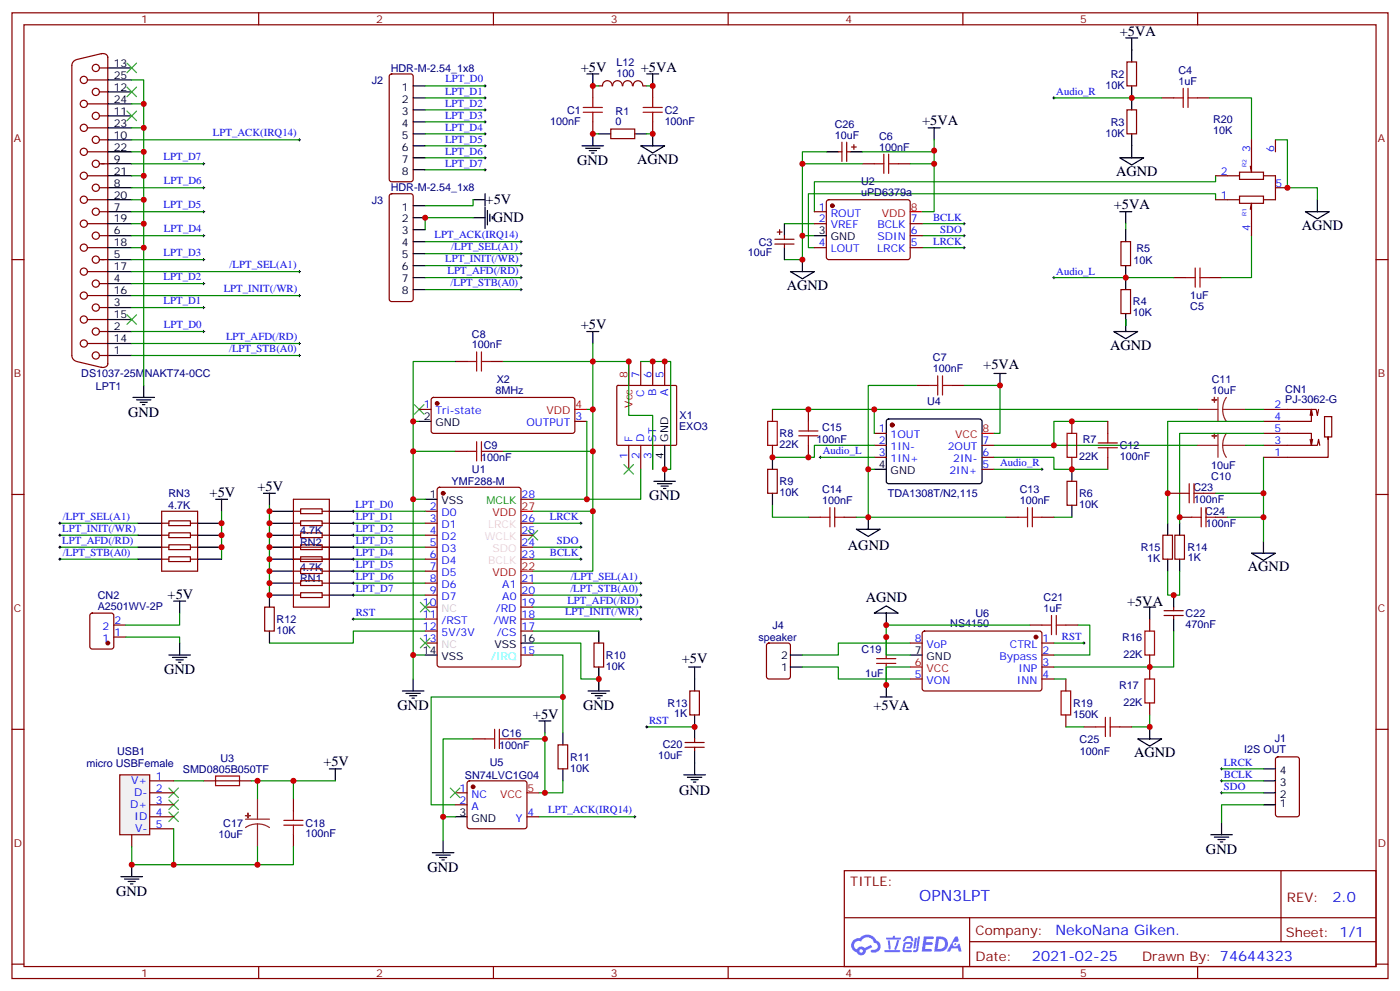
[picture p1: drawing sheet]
<svg xmlns="http://www.w3.org/2000/svg" width="412mm" height="292mm" viewBox="0 0 412 292" stroke-linecap="round" stroke-linejoin="round" font-family="sans-serif">
<g fill="none" stroke="#870000" stroke-width=".35">
<path d="M3.5 3.8h405.4v284.3h-405.4zM7.1 7.3h398.2v277.3h-398.2zM76.2 3.8v3.5M145.3 3.8v3.5M214.5 3.8v3.5M283.6 3.8v3.5M352.8 3.8v3.5M3.5 76.4h3.6M405.3 76.4h3.6M3.5 145.6h3.6M405.3 145.6h3.6M3.5 214.7h3.6"/>
<path d="M405.3 214.7h3.6M248.7 256.4h156.6v28.2h-156.6zM377.3 256.4v20.9M248.7 270.2h156.5M285.6 277.3h119.6M285.6 270.2v14.1M3.5 283.9h3.6M76.2 284.6v3.5M145.3 284.6v3.5M214.5 284.6v3.5M283.6 284.6v3.5M352.8 284.6v3.5"/>
<path d="M405.3 283.9h3.6"/>
</g>
<g fill="#5487ff">
<path d="M272.1 275.7h2.6l.3 .2-.1 .5-2 .1-.1 .9h1.6l.4 .4-.4 .4h-1.7l-.2 1.2 1.8 .1 .3 .3-.2 .3-2.9 .1z"/>
<path d="M281.4 275.8h.7l.4 1.3-.7 .3a.74 .74 0 0 0-1.1 .3 .74 .74 0 0 0 .5 1 .74 .74 0 0 0 .9-.6l.5-.3 .7 2.3h-.9l-.2-.9h-1.9l-.5 .9h-.9z"/>
<path d="M269.5 276.1h.6l-.4 3a.31 .31 0 0 1-.3 .2 .31 .31 0 0 1-.3-.3z"/>
<path d="M270.4 275.7h.6l-.5 3.9a.89 .89 0 0 1-.7 .7 .89 .89 0 0 1-.9-.3l1-.4z"/>
<path d="M266.8 275.8l.6-.2 1.2 .1 .5 1.3-.6 .2-.4-1-1 .2a.95 .95 0 0 1-1 .8l-.1-.2z"/>
<path d="M266.4 277.5l1.8-.2a1.04 1.04 0 0 1 .6 1.1 1.04 1.04 0 0 1-.8 .9h-.7a.29 .29 0 0 1-.3-.3 .29 .29 0 0 1 .3-.3h.7l.2-.8-1.4 .1-.4 1.7 1.9 .1a.29 .29 0 0 1 .3 .3 .29 .29 0 0 1-.3 .3l-2-.1-.4-.3 .2-2z"/>
<path d="M260.5 279.8h4.4a.3 .3 0 0 1 .3 .3 .3 .3 0 0 1-.3 .3h-4.3z"/>
<path d="M264.3 276.8h.6l-.5 1.7a1.02 1.02 0 0 1-.7 1.1l-.2-.2z"/>
<path d="M261.5 276.9h.6l.3 2.4-.3 .3-.3-.2z"/>
<path d="M261.1 276.1h1.9l.2-.6h.5l-.1 .6h1.5a.29 .29 0 0 1 .3 .3 .29 .29 0 0 1-.3 .2h-3.9z"/>
<path d="M275.8 275.7l-.6 4.5h1.4a2.27 2.27 0 0 0 2.7-2.3 2.27 2.27 0 0 0-2.7-2.2zM276.6 276.5a1.5 1.5 0 0 1 1.8 1.5 1.5 1.5 0 0 1-1.9 1.4h-.3z"/>
<path d="M251.4 276.9a2.09 2.09 0 0 0 1 3.5 1.37 1.37 0 0 0 1.5 .9 1.37 1.37 0 0 0 1.1-1.4l2-1-.5-.7-1.8 .9a1.4 1.4 0 0 0-2.3 .4 1.32 1.32 0 0 1-.6-1.8 1.32 1.32 0 0 1 1.9-.5 2.02 2.02 0 0 1 2-1.2 2.02 2.02 0 0 1 1.8 1.6 1.09 1.09 0 0 1 1.1 1.4 1.09 1.09 0 0 1-1.6 .7 .41 .41 0 0 0-.5 .3 .41 .41 0 0 0 .4 .5 1.89 1.89 0 0 0 2.4-1.2 1.89 1.89 0 0 0-1.2-2.4 2.98 2.98 0 0 0-5-.7l-1 .2zM253.2 280a.52 .52 0 0 1 1 0 .52 .52 0 0 1-1 0z"/>
<circle cx="281.4" cy="278" r=".28"/>
</g>
<g fill="none" stroke="#870000" stroke-width=".35">
<path d="M22.5 17.6a1.77 1.77 0 0 0-1.3 1.7v85.4a1.77 1.77 0 0 0 1.2 1.7M29.8 15.8a1.41 1.41 0 0 1 1.9 1.2M30 15.8l-7.4 1.7M31.7 16.8v90.3M332 18.2h2.8v7.1h-2.8zM25.8 37.6h5.9M25.8 30.6h5.9M25.8 23.5h5.9M29.3 34.1h2.4M29.3 27.1h2.4M29.3 20h2.4M114.9 22l.5-.2h5.6l.5 .2 .2 .5v30.3l-.2 .5-.5 .2h-5.6l-.5-.2-.2-.5v-30.3z"/>
<path d="M174.6 25.3v3.5M174.6 35.9v3.5M179.9 38h7.1v2.8h-7.1zM180.3 25.3a1.41 1.41 0 0 0-1.4-1.5 1.41 1.41 0 0 0-1.4 1.5h-1.1M180.5 25.3a1.41 1.41 0 0 1 1.4-1.5 1.41 1.41 0 0 1 1.4 1.5M183.5 25.3a1.41 1.41 0 0 1 1.4-1.5 1.41 1.41 0 0 1 1.4 1.5M186.5 25.3a1.41 1.41 0 0 1 1.4-1.5 1.41 1.41 0 0 1 1.4 1.5M189.4 25.3h1.1M192.3 25.3v3.5M192.3 35.9v3.5M332 32.3h2.8v7.1h-2.8zM342.2 28.8h3.5"/>
<path d="M352.8 28.8h3.5M25.8 58.8h5.9M25.8 51.8h5.9M25.8 44.7h5.9M29.3 55.3h2.4M29.3 48.2h2.4M29.3 41.2h2.4M114.9 57.3l.5-.3h5.6l.5 .3 .2 .4v30.4l-.2 .5-.5 .2h-5.6l-.5-.2-.2-.5v-30.4zM254 48.2h3.5M264.6 48.2h3.5M25.8 80h5.9M25.8 72.9h5.9"/>
<path d="M25.8 65.9h5.9M29.3 76.4h2.4M29.3 69.4h2.4M29.3 62.3h2.4M228.2 70.4h5.7M228.2 71.9h5.7M229 68.3h1.4M229.7 67.6v1.4M231.1 69.4v1M231.1 71.9v1M330.2 71.2h2.8v7h-2.8zM25.8 94.1h5.9"/>
<path d="M25.8 87h5.9M29.3 97.6h2.4M29.3 90.6h2.4M29.3 83.5h2.4M330.2 85.3h2.8v7h-2.8zM345.7 81.7h3.5M356.3 81.7h3.5M22.6 106.4l7.4 1.8M25.8 101.1h5.9M29.3 104.7h2.4M31.7 107a1.31 1.31 0 0 1-1.9 1.1M134.1 106.4h3.5"/>
<path d="M144.6 106.4h3.6M269.9 113.5h3.5M280.5 113.5h3.5M134.1 132.9h3.5M144.6 132.9h3.6M226.1 138.2h2.9v7h-2.9zM227.5 120.5v3.6M227.5 131.1v3.6M238.1 120.5v3.6M238.1 131.1v3.6M257.5 131.1h3.6M257.5 127.6h3.6"/>
<path d="M257.5 134.7h3.6M289.3 131.1h3.5M289.3 134.7h3.5M289.3 138.2h3.5M315.7 124.1v3.5M315.7 134.7v3.5M326.3 124.1v3.5M326.3 134.7v3.5M372.2 131.1h15.9l.3-1.7 .4 1.7M372.2 127.6h14.1v3.5l.3-1.7M372.2 120.5h15.5l.4 1.8 .3-1.8M385.9 122.3l.4-1.8v3.6h-14.1"/>
<path d="M385.9 129.4l.4 1.7M386.3 120.5l.3 1.8M390.2 122.7h2.1v6h-2.1zM391.2 129.4v-.7v6h-19M47.6 150.5h10.6v17.7h-10.6zM47.6 154.1h2.1M47.6 157.6h2.1M49.7 156.9h6.4v1.4h-6.4zM49.7 153.4h6.4v1.4h-6.4zM56.1 154.1h2.1M56.1 157.6h2.1M86.4 150.5h2.1"/>
<path d="M86.4 154.1h2.1M86.4 157.6h2.1M86.4 147h10.6v31.8h-10.6zM88.5 156.9h6.4v1.4h-6.4zM88.5 153.4h6.4v1.4h-6.4zM88.5 149.8h6.4v1.4h-6.4zM94.9 150.5h2.1M94.9 154.1h2.1M94.9 157.6h2.1M125.2 150.5h3.6M125.2 154.1h3.6M125.2 157.6h3.6"/>
<path d="M129 143.7l.5-.2h23.3l.6 .4 .1 51.8-.5 .6-23.5 .1-.7-.5v-51.7zM153.5 154.1h3.5M153.5 157.6h3.5M153.5 147h3.5M238.1 152.3h3.6M248.7 152.3h3.5M296.3 152.3h3.6M306.9 152.3h3.5M314.3 141.7h2.8v7.1h-2.8zM342.5 157.6h2.9v7h-2.9zM344 145.2h3.5M346.1 157.6h2.8v7h-2.8z"/>
<path d="M347.5 152.3h3.5M354.5 145.2h3.6M358.1 152.3h3.5M47.6 161.1h2.1M47.6 164.6h2.1M49.7 163.9h6.4v1.4h-6.4zM49.7 160.4h6.4v1.4h-6.4zM56.1 161.1h2.1M56.1 164.6h2.1M78 178.8h2.8v7h-2.8zM86.4 161.1h10.6M86.4 164.6h10.6"/>
<path d="M86.4 168.2h2.1M86.4 171.7h2.1M86.4 175.2h2.1M88.5 160.4h6.4v1.4h-6.4zM88.5 174.5h6.4v1.4h-6.4zM88.5 171h6.4v1.4h-6.4zM88.5 167.5h6.4v1.4h-6.4zM88.5 163.9h6.4v1.4h-6.4zM94.9 168.2h2.1M94.9 171.7h2.1M94.9 175.2h2.1M125.2 161.1h3.6"/>
<path d="M125.2 164.6h3.6M125.2 168.2h3.6M125.2 171.7h3.6M125.2 175.2h3.6M125.2 178.8h3.6M153.5 161.1h3.5M153.5 164.6h3.5M153.5 171.7h3.5M153.5 175.2h3.5M153.5 178.8h3.5M26.7 180.7l.5-.2h5.6l.7 .4v9.5l-.4 .6-5.9 .1-.7-.5v-9.4zM33.5 187.6h3.5"/>
<path d="M33.5 184h3.5M125.2 182.3h3.6M125.2 185.8h3.6M125.2 189.3h3.6M153.5 182.3h3.5M153.5 185.8h3.5M153.5 192.9h3.5M175 189.3h2.8v7.1h-2.8zM226 189.5l.5-.2h5.6l.7 .5v9.4l-.4 .7h-5.9l-.7-.4v-9.5zM261.1 187.6v3.5M261.1 198.2v3.5M268.1 189.3h3.5"/>
<path d="M268.1 199.9h3.5M271.9 186l.4-.2 34.2 .1 .4 .6v16.5l-.7 .4h-34.1l-.5-.7v-16.2zM303.4 184h3.5M306.9 189.3h3.5M306.9 192.9h3.5M306.9 196.4h3.5M306.9 199.9h3.5M314 184h3.5M314 199.9v3.5M338.7 182.3v3.5M338.7 192.9v7M139.3 217.6h3.6"/>
<path d="M149.9 217.6h3.6M164.4 219.3h2.8v7.1h-2.8zM201.8 218.6h5.6M203.2 203.4h2.8v7.1h-2.8zM204.6 217.6v1M314 210.5v3.5M319.3 214h3.5M329.8 214h3.6M338.7 207v3.5M60 229.9h14.1M86.4 235.2v3.5M134.1 237h3.5"/>
<path d="M134.1 233.4h3.5M137.8 230.1l.5-.2h16.2l.5 .2 .2 .5v12.7l-.2 .5-.5 .2h-16.2l-.5-.2-.2-.5v-12.7zM201.8 220h5.6M204.6 220v1.1M375.9 223.1l.5-.3h5.7l.6 .5 .1 16.5-.5 .6-5.9 .1-.6-.5-.1-16.4zM86.4 245.8v3.5M155.2 240.5h3.5"/>
<circle cx="24.7" cy="30.6" r="1.06"/>
<circle cx="24.7" cy="23.5" r="1.06"/>
<circle cx="24.7" cy="37.6" r="1.06"/>
<circle cx="28.2" cy="20" r="1.06"/>
<circle cx="28.2" cy="34.1" r="1.06"/>
<circle cx="28.2" cy="27.1" r="1.06"/>
<circle cx="24.7" cy="51.8" r="1.06"/>
<circle cx="24.7" cy="58.8" r="1.06"/>
<circle cx="24.7" cy="44.7" r="1.06"/>
<circle cx="28.2" cy="55.3" r="1.06"/>
<circle cx="28.2" cy="41.2" r="1.06"/>
<circle cx="28.2" cy="48.2" r="1.06"/>
<circle cx="24.7" cy="80" r="1.06"/>
<circle cx="24.7" cy="72.9" r="1.06"/>
<circle cx="24.7" cy="65.9" r="1.06"/>
<circle cx="28.2" cy="69.4" r="1.06"/>
<circle cx="28.2" cy="76.4" r="1.06"/>
<circle cx="28.2" cy="62.3" r="1.06"/>
<circle cx="24.7" cy="87" r="1.06"/>
<circle cx="24.7" cy="94.1" r="1.06"/>
<circle cx="28.2" cy="97.6" r="1.06"/>
<circle cx="28.2" cy="83.5" r="1.06"/>
<circle cx="28.2" cy="90.6" r="1.06"/>
<circle cx="24.7" cy="101.1" r="1.06"/>
<circle cx="28.2" cy="104.7" r="1.06"/>
</g>
<g fill="none" stroke="#000" stroke-width=".35">
<path d="M331.6 11.2h3.5M333.4 11.2v7M31.7 34.1h7.1M31.7 27.1h7.1M31.7 20h7.1M31.7 37.6h7.1M31.7 30.6h7.1M31.7 23.5h7.1M121.7 39.4h3.5M121.7 25.3h3.5M121.7 28.8h3.5M121.7 32.3h3.5"/>
<path d="M121.7 35.9h3.5M172.9 21.8h3.5M174.6 21.8v3.5M174.6 39.4v3.5M176.4 39.4h3.5M187 39.4h3.5M190.5 21.8h3.5M192.3 21.8v3.5M192.3 39.4v3.5M273.4 37.6h3.5M275.2 37.6v3.6M333.4 25.3v7"/>
<path d="M333.4 39.4v7.1M31.7 55.3h7.1M31.7 48.2h7.1M31.7 41.2h7.1M31.7 58.8h7.1M31.7 51.8h7.1M31.7 44.7h7.1M121.7 42.9h3.5M121.7 46.5h3.5M121.7 50h3.5M139.3 58.8h3.6M142.9 57v3.6"/>
<path d="M171.4 42.9h6.4M172.5 43.6h4.2M173.6 44.3h2.1M174.3 45h.7M188.7 42.9h7.1l-3.5 2.1zM329.8 46.5h7.1l-3.5 2.1zM388.1 58.8v3.5M31.7 76.4h7.1M31.7 69.4h7.1M31.7 62.3h7.1M31.7 80h7.1M31.7 72.9h7.1"/>
<path d="M31.7 65.9h7.1M121.7 60.6h3.5M121.7 64.1h3.5M121.7 67.6h3.5M121.7 71.2h3.5M121.7 74.7h3.5M121.7 78.2h3.5M139.3 64.1h3.6M142.9 60.9v6.4M143.6 62v4.2M144.3 63v2.2M145 63.7v.8"/>
<path d="M231.1 65.9v3.5M231.1 72.9v3.5M232.8 80h7.1l-3.5 2.1zM236.4 76.4v3.6M329.8 62.3h3.6M331.6 62.3v3.6M331.6 67.6v3.6M331.6 78.2v7.1M384.5 62.3h7.1l-3.5 2.2zM31.7 97.6h7.1M31.7 90.6h7.1M31.7 83.5h7.1"/>
<path d="M31.7 94.1h7.1M31.7 87h7.1M121.7 81.7h3.5M121.7 85.3h3.5M172.9 97.6h3.5M174.6 97.6v3.5M328.1 97.6h7l-3.5 2.1zM331.6 92.3v5.3M31.7 104.7h7.1M31.7 101.1h7.1M39.2 117h6.3M40.2 117.7h4.2"/>
<path d="M41.3 118.4h2.1M42 119.1h.7M42.3 113.5v3.5M292.8 110h3.5M294.6 110v3.5M227.5 134.7v3.5M257.5 138.2h3.6M261.3 123.6l.5-.2h27l.5 .7-.1 17.9-.6 .4h-27.1l-.4-.7v-17.6zM315.7 138.2v3.5M40.6 157.6h7M40.6 154.1h7M58.2 157.6h7.1"/>
<path d="M58.2 154.1h7.1M63.5 147h3.5M65.3 147v3.5M77.6 145.2h3.5M79.4 157.6h7M79.4 154.1h7M79.4 150.5h7M79.4 145.2v3.6M97 157.6h7.1M97 154.1h7.1M97 150.5h7.1M125.2 147h3.6"/>
<path d="M227.5 145.2v3.6M252.2 155.8h7.1l-3.5 2.1zM255.8 152.3v3.5M315.7 148.8v3.5M344 154.1v3.5M347.5 154.1v3.5M372.2 159.3v3.6M40.6 161.1h7M40.6 164.6h7M51.2 177h3.5M52.9 177v3.5M58.2 161.1h7.1"/>
<path d="M58.2 164.6h7.1M79.4 161.1h7M79.4 171.7h7M79.4 168.2h7M79.4 164.6h7M86.4 175.2h-7v3.6M97 161.1h7.1M97 175.2h7.1M97 171.7h7.1M97 168.2h7.1M97 164.6h7.1M336.9 178.8h3.5"/>
<path d="M338.7 178.8v3.5M344 164.6v3.6M347.5 164.6v3.6M368.7 162.9h7l-3.5 2.1zM49.7 192.9h6.4M50.8 193.6h4.2M51.9 194.3h2.1M52.6 195h.7M52.9 189.3v3.6M79.4 185.8v3.5M121.7 199.9v3.5M125.2 192.9h3.6"/>
<path d="M153.5 189.3h3.5M176.4 185.8v3.5M176.4 196.4v7M202.8 196.4h3.6M204.6 196.4v7M232.8 192.9h3.6M232.8 196.4h3.6M257.5 180.5l3.6-2.1 3.5 2.1zM261.1 180.5v3.5M268.1 192.9h3.5M118.5 203.4h6.4M119.6 204.2h4.2"/>
<path d="M120.6 204.9h2.2M121.4 205.6h.7M158.7 212.3h3.6M160.5 212.3v3.5M165.8 215.8v3.5M173.2 203.4h6.4M174.3 204.2h4.2M175.3 204.9h2.1M176 205.6h.7M204.6 210.5v7.1M259.3 205.2h3.5M261.1 201.7v3.5"/>
<path d="M335.1 217.6h7.1l-3.5 2.1zM338.7 214v3.6M97 226.4h3.5M98.8 226.4v3.5M165.8 226.4v3.5M201.4 228.1h6.4M202.5 228.8h4.2M203.6 229.6h2.1M204.3 230.3h.7M204.6 221.1v7M372.2 237h3.5M372.2 233.4h3.5"/>
<path d="M372.2 229.9h3.5M372.2 226.4h3.5M35.6 258.1h6.4M36.7 258.8h4.2M37.7 259.5h2.2M38.8 254.6v3.5M127.4 251.1h6.3M128.4 251.8h4.2M129.5 252.5h2.1M130.2 253.2h.7M130.5 247.5v3.6M134.1 240.5h3.5"/>
<path d="M356.7 245.8h6.3M357.7 246.5h4.2M358.8 247.2h2.1M359.5 247.9h.7M359.8 242.3v3.5M38.5 260.2h.7"/>
</g>
<g fill="none" stroke="#000" stroke-width=".29">
<path d="M142.5 28.8h.7M142.5 25.3h.7M142.5 35.9h.7M142.5 32.3h.7M142.5 39.4h.7M142.9 24.9v.7M142.9 28.5v.7M142.9 32v.7M142.9 35.5v.7M142.9 39.1v.7M310.1 28.8h.7M310.4 28.5v.7"/>
<path d="M59.6 55.3h.7M59.6 48.2h.7M60 47.9v.7M60 54.9v.7M87.8 41.2h.7M88.2 40.8v.7M142.5 42.9h.7M142.5 46.5h.7M142.5 50h.7M142.9 42.6v.7M142.9 46.1v.7M142.9 49.6v.7"/>
<path d="M59.6 76.4h.7M59.6 69.4h.7M59.6 62.3h.7M60 62v.7M60 69v.7M60 76.1v.7M87.8 80h.7M88.2 79.6v.7M153.1 71.2h.7M153.1 74.7h.7M153.1 78.2h.7M153.5 70.8v.7"/>
<path d="M153.5 74.3v.7M153.5 77.9v.7M283.6 69.4h.7M283.6 72.9h.7M283.6 65.9h.7M284 65.5v.7M284 69v.7M284 72.6v.7M59.6 97.6h.7M59.6 90.6h.7M59.6 83.5h.7M60 83.1v.8"/>
<path d="M60 90.2v.7M60 97.3v.7M87.8 87h.7M88.2 86.7v.7M153.1 81.7h.7M153.1 85.3h.7M153.5 81.4v.7M153.5 84.9v.7M310.1 81.7h.7M310.4 81.4v.7M87.8 104.7h.7M87.8 101.1h.7"/>
<path d="M88.2 100.8v.7M88.2 104.3v.7M241.3 134.7h.7M241.7 134.3v.7M306.6 138.2h.7M306.9 137.8v.7M17.3 154.1h.7M17.3 157.6h.7M17.6 153.7v.7M17.6 157.2v.7M103.7 154.1h.7M103.7 150.5h.7"/>
<path d="M103.7 157.6h.7M104.1 150.2v.7M104.1 153.7v.7M104.1 157.2v.7M170.7 154.1h.7M171.1 153.7v.7M17.3 161.1h.7M17.3 164.6h.7M17.6 160.8v.7M17.6 164.3v.7M103.7 161.1h.7M103.7 164.6h.7"/>
<path d="M103.7 168.2h.7M103.7 171.7h.7M103.7 175.2h.7M104.1 160.8v.7M104.1 164.3v.7M104.1 167.8v.7M104.1 171.3v.7M104.1 174.9v.7M170.7 161.1h.7M170.7 164.6h.7M171.1 160.8v.7M171.1 164.3v.7"/>
<path d="M188.4 171.7h.7M188.4 175.2h.7M188.4 178.8h.7M188.7 171.3v.7M188.7 174.9v.7M188.7 178.4v.7M103.7 182.3h.7M104.1 181.9v.7M188.4 182.3h.7M188.7 181.9v.7M318.9 189.3h.7M319.3 189v.7"/>
<path d="M190.1 214h.8M190.5 213.7v.7M359.5 229.9h.7M359.5 226.4h.7M359.5 233.4h.7M359.8 226v.7M359.8 229.6v.7M359.8 233.1v.7M186.6 240.5h.7M187 240.1v.7"/>
</g>
<g fill="none" stroke="#008700" stroke-width=".35">
<path d="M38.8 23.5h3.5v90M38.8 37.6h3.5M38.8 30.6h3.5M125.2 25.3h17.7M125.2 39.4h17.7M125.2 28.8h17.7M125.2 32.3h17.7M125.2 35.9h17.7M174.6 25.3h1.8M174.6 39.4h1.8M190.5 25.3h1.8M190.5 39.4h1.8"/>
<path d="M310.4 28.8h31.8M356.3 28.8h12.4v12.4M38.8 48.2h21.2M38.8 55.3h21.2M38.8 41.2h49.4M38.8 58.8h3.5M38.8 51.8h3.5M38.8 44.7h3.5M125.2 42.9h17.7M125.2 46.5h17.7M125.2 50h17.7M139.3 58.8v1.8h-14.1"/>
<path d="M254 48.2h-17.6v21.2M358.1 51.8v1.7h-118.2v8.8M358.1 58.8v-1.8h-120v15.9h1.8M38.8 62.3h21.2M38.8 69.4h21.2M38.8 76.4h21.2M38.8 80h49.4M38.8 65.9h3.5M38.8 72.9h3.5M125.2 71.2h28.3M125.2 74.7h28.3M125.2 78.2h28.3"/>
<path d="M139.3 64.1h-14.1v3.5M231.1 65.9h8.8M239.9 69.4h-3.5v7h-5.3M271.6 69.4h12.4M271.6 65.9h12.4M271.6 72.9h12.4M331.6 65.9v1.7M368.7 69.4v12.3h-8.9M38.8 83.5h21.2M38.8 90.6h21.2M38.8 97.6h21.2M38.8 87h49.4"/>
<path d="M125.2 81.7h28.3M125.2 85.3h28.3M310.4 81.7h35.3M331.6 94.1v1.7M38.8 104.7h49.4M38.8 101.1h49.4M134.1 106.4h-12.4v17.7M148.2 106.4h26.4M269.9 113.5h-14.1v38.8M284 113.5h10.6v14.1h-1.8M121.7 132.9h12.4M123.5 124.1h-1.8v68.8h3.5"/>
<path d="M148.2 132.9h26.4M174.6 120.5v30h-17.6M227.5 120.5h30M241.7 134.7h15.8M255.8 138.2h1.7M257.5 131.1h-17.6v3.6h-12.4M292.8 134.7h17.6v3.5h15.9M292.8 131.1h60M292.8 138.2h14.1M326.3 124.1h-15.9v7M352.8 120.5h-95.3v7.1M366.9 131.1h5.3"/>
<path d="M366.9 120.5h5.3M372.2 127.6h-24.7v26.5M372.2 124.1h-28.2v30M372.2 134.7v24.6M17.6 154.1h23M17.6 157.6h23M65.3 150.5v14.1M79.4 148.8v26.4M104.1 154.1h21.1M104.1 150.5h21.1M104.1 157.6h21.1M121.7 147h3.5"/>
<path d="M157 154.1h14.1M174.6 150.5v17.7h-17.6M227.5 148.8v3.5h10.6M252.2 152.3h44.1M310.4 152.3h5.3M358.1 145.2h14.1M361.6 152.3h10.6M17.6 161.1h23M17.6 164.6h23M104.1 161.1h21.1M104.1 164.6h21.1M104.1 168.2h21.1"/>
<path d="M104.1 171.7h21.1M104.1 175.2h21.1M157 161.1h14.1M157 164.6h14.1M157 171.7h31.7M157 175.2h31.7M157 178.8h31.7M344 168.2v7h3.5v-7M37 187.6h15.9v1.7M52.9 180.5v3.5h-15.9M104.1 182.3h21.1M121.7 192.9v7"/>
<path d="M125.2 185.8h-21.1v3.5h-24.7M157 189.3h14.1v10.6h5.3M157 192.9h8.8v12.3h-38.8v31.8h7.1M157 182.3h31.7M157 185.8h19.4M236.4 196.4h10.5v3.5h21.2M268.1 196.4h-7v5.3M268.1 189.3h-21.2v3.6h-10.5M303.4 184h-42.3v8.9h7M310.4 199.9h3.6M345.7 185.8v10.6h-35.3M139.3 217.6h-8.8v22.9"/>
<path d="M160.5 215.8v1.8h-7M160.5 217.6v15.8h-1.8M165.8 205.2v10.6M190.5 214h14.1M314 214h5.3M338.7 210.5v3.5h-5.3M51.2 229.9h8.8M74.1 229.9h1.7v5.3M75.8 229.9h23M86.4 229.9v5.3M165.8 229.9v3.5h-5.3M359.8 233.4h12.4"/>
<path d="M359.8 229.9h12.4M359.8 226.4h12.4M372.2 237h-12.4v5.3M134.1 240.5h-3.6v7M158.7 240.5h28.3"/>
</g>
<g fill="#870000" stroke="#870000" stroke-width=".35">
<circle cx="262.8" cy="125.1" r=".53"/>
<circle cx="130.5" cy="145.2" r=".53"/>
<circle cx="139.3" cy="231.7" r=".53"/>
<circle cx="31.7" cy="189.3" r=".53"/>
<circle cx="305.2" cy="187.6" r=".53"/>
</g>
<path d="M289.3 127.6h3.5M153.5 150.5h3.5M153.5 168.2h3.5M268.1 196.4h3.5M155.2 233.4h3.5" fill="none" stroke="#f00" stroke-width=".35"/>
<g fill="none" stroke="#3c3" stroke-width=".35">
<path d="M37.4 18.6l2.8 2.8M40.2 18.6l-2.8 2.8M37.4 32.7l2.8 2.8M37.4 25.6l2.8 2.9M40.2 32.7l-2.8 2.8M40.2 25.6l-2.8 2.9M37.4 92.7l2.8 2.8M40.2 92.7l-2.8 2.8M122.1 119.1l2.8 2.9M124.9 119.1l-2.8 2.9M155.6 156.2l2.8 2.8M158.4 156.2l-2.8 2.8"/>
<path d="M123.8 177.3l2.8 2.9M126.6 177.3l-2.8 2.9M123.8 187.9l2.8 2.8M126.6 187.9l-2.8 2.8M49.7 232l2.9 2.8M49.7 235.5l2.9 2.9M49.7 239.1l2.9 2.8M52.6 232l-2.9 2.8M52.6 235.5l-2.9 2.9M52.6 239.1l-2.9 2.8M132.6 232l2.9 2.8M135.5 232l-2.9 2.8"/>
</g>
<g fill="none" stroke="#a10000" stroke-width=".35">
<path d="M171.8 31.6h5.6M171.8 33.1h5.6M174.6 28.8v2.8M174.6 33.1v2.8M189.4 31.6h5.7M189.4 33.1h5.7M192.3 28.8v2.8M192.3 33.1v2.8M345.7 28.8h2.8M348.5 26v5.6M350 26v5.6M350 28.8h2.8"/>
<path d="M257.5 48.2h2.8M260.3 45.4v5.6M261.8 45.4v5.6M261.8 48.2h2.8M352.1 78.9v5.7M353.5 78.9v5.7M349.2 81.7h2.9M353.5 81.7h2.8M137.6 106.4h2.8M140.4 103.6v5.7M141.8 103.6v5.7M141.8 106.4h2.8"/>
<path d="M273.4 113.5h2.8M276.2 110.7v5.6M277.6 110.7v5.6M277.6 113.5h2.9M137.6 132.9h2.8M140.4 130.1v5.6M141.8 130.1v5.6M141.8 132.9h2.8M226.1 124.1h2.9v7h-2.9zM235.3 126.9h5.6M235.3 128.3h5.6M238.1 124.1v2.8"/>
<path d="M238.1 128.3v2.8M314.3 127.6h2.8v7.1h-2.8zM323.5 131.8h5.6M323.5 130.4h5.6M326.3 127.6v2.8M326.3 131.8v2.9M241.7 152.3h2.8M244.5 149.5v5.6M245.9 152.3h2.8M245.9 149.5v5.6M299.9 152.3h2.8M302.7 149.5v5.6"/>
<path d="M304.1 152.3h2.8M304.1 149.5v5.6M347.5 145.2h2.8M350.3 142.4v5.7M351 152.3h2.8M351.7 145.2h2.8M351.7 142.4v5.7M353.8 149.5v5.6M355.2 152.3h2.9M355.2 149.5v5.6M258.2 193.9h5.7M258.2 195.3h5.7"/>
<path d="M261.1 191.1v2.8M261.1 195.3v2.9M306.9 184h2.8M309.7 181.2v5.7M311.1 181.2v5.7M311.1 184h2.9M337.3 185.8h2.8v7.1h-2.8zM337.3 199.9h2.8v7.1h-2.8zM142.9 217.6h2.8M145.7 214.7v5.7M147.1 214.7v5.7M147.1 217.6h2.8"/>
<path d="M312.6 203.4h2.8v7.1h-2.8zM322.8 214h2.8M325.6 211.2v5.7M327 214h2.8M327 211.2v5.7M63.5 228.5h7.1v2.8h-7.1zM86.4 238.7v2.8M83.6 243h5.7M83.6 241.5h5.7M86.4 243v2.8"/>
</g>
<g fill="none" stroke="#8c2424" stroke-width=".35">
<path d="M358.8 117v7.1M361.2 117l-.8 1.7-.2 1.8M352.8 131.1h6M352.8 120.5h6M358.8 127.6v7.1M360.2 131.1l.2 1.9 .8 1.7M360.2 120.5l.2 1.9 .8 1.7M360.2 131.1h6.7M360.2 120.5h6.7M361.2 127.6l-.8 1.7-.2 1.8M75.8 235.2v6M72.3 241.2h7.1"/>
<path d="M75.8 242.6l1.9 .2 1.7 .9M75.8 242.6l-1.8 .2-1.7 .9M75.8 242.6v6.7"/>
</g>
<g fill="#8c2424" stroke="#8c2424" stroke-width=".35">
<path d="M357.7 127.6l.1 1.4z"/>
<path d="M357 128.3h1.4z"/>
<path d="M357.7 117l.1 1.4z"/>
<path d="M357 117.7l1.4 .1z"/>
<path d="M72.3 240.1l1.4 .1z"/>
<path d="M73 239.4l.1 1.4z"/>
</g>
<path d="M35.3 228.1h8.8v17.7h-8.8z" fill="#f0f0f0" stroke="#870000" stroke-width=".35"/>
<g fill="none" stroke="#870000" stroke-width=".35">
<path d="M243.7 59l.4-.2h23.3l.5 .2 .2 .5-.1 16.5-.6 .4h-23.6l-.4-.7v-16.2zM246.9 44.7h1.1M248 41.9v5.6M249.4 41.9v5.6M249.4 44.7h1.1M250.8 43.3h1.4M251.5 42.6v1.4M358.1 58.8h7M358.1 51.8h7M365.1 57.7h7.1v2.2h-7.1zM365.1 50.7h7.1v2.1h-7.1zM368.7 41.2v9.5l-.4-1.8"/>
<path d="M372.2 51.8h3.5v7h-3.5M375.7 41.2v3.5M375.7 55.3h3.5M239.9 62.3h3.5M239.9 65.9h3.5M239.9 72.9h3.5M268.1 65.9h3.5M268.1 72.9h3.5M268.1 69.4h3.5M368.3 61.6l.4-1.7v9.5M127.2 117.2l.5-.2 41.2 .1 .4 .6v9.2l-.2 .5-.5 .2h-40.9l-.5-.2-.2-.5v-9.2zM181.7 113.7l.3-.2h17.1l.2 .3v17.2l-.3 .1h-17.1l-.2-.3z"/>
<path d="M188.7 106.4v7.1M192.3 106.4v7.1M195.8 106.4v7.1M123.5 120.5h3.5M169.3 124.1h3.6M185.2 131.1v7.1M188.7 131.1v7.1M192.3 131.1v7.1M342.9 179.8h5.6M345.7 178.8v1M342.9 181.2h5.6M345.7 181.2v1.1"/>
<path d="M44.1 229.9h7.1M44.1 233.4h7.1M44.1 237h7.1M38.8 245.8v3.5M44.1 240.5h7.1M44.1 244h7.1"/>
</g>
<g fill="none" stroke="#008700" stroke-width=".35">
<path d="M243.4 44.7h-7v3.5M268.1 48.2h7.1M275.2 41.2v21.1h-3.6M275.2 44.3v.4h-21.2M375.7 41.2h3.5v14.1h8.9v3.5M174.6 101.1v19.4h-1.7M174.6 106.4h10.6v15.9h7.1v15.9M188.7 106.4h8.9v31.8h-1.8M172.9 124.1v22.9h-15.9M188.7 138.2v8.8h-15.8M310.4 189.3h8.9M317.5 184h3.5v8.9h-10.6"/>
<path d="M38.8 249.3v5.3h47.6v-5.3M51.2 244v10.6M75.8 249.3v5.3"/>
</g>
<g fill="#870000" stroke="#870000" stroke-width=".35">
<circle cx="245.2" cy="60.6" r=".53"/>
<circle cx="128.8" cy="118.8" r=".53"/>
</g>
<path d="M243.4 44.7h3.5M250.5 44.7h3.5M239.9 69.4h3.5M123.5 124.1h3.5M195.8 131.1v10.6M192.6 141.7h6.4M193.7 142.4h4.2M194.7 143.1h2.1M195.4 143.8h.7M345.7 175.2v3.6M345.7 182.3v3.5" fill="none" stroke="#000" stroke-width=".35"/>
<path d="M268.1 62.3h3.5M185.2 106.4v7.1M169.3 120.5h3.6" fill="none" stroke="#f00" stroke-width=".35"/>
<path d="M183.8 136.8l2.8 2.8M186.6 136.8l-2.8 2.8" fill="none" stroke="#3c3" stroke-width=".35"/>
<g fill="#c00">
<circle cx="174.6" cy="150.5" r=".88"/>
<circle cx="121.7" cy="132.9" r=".88"/>
<circle cx="121.7" cy="124.1" r=".88"/>
<circle cx="174.6" cy="25.3" r=".88"/>
<circle cx="192.3" cy="25.3" r=".88"/>
<circle cx="174.6" cy="39.4" r=".88"/>
<circle cx="192.3" cy="39.4" r=".88"/>
<circle cx="294.6" cy="113.5" r=".88"/>
<circle cx="236.4" cy="69.4" r=".88"/>
<circle cx="236.4" cy="76.4" r=".88"/>
<circle cx="333.4" cy="28.8" r=".88"/>
<circle cx="331.6" cy="81.7" r=".88"/>
<circle cx="255.8" cy="138.2" r=".88"/>
<circle cx="257.5" cy="120.5" r=".88"/>
<circle cx="315.7" cy="138.2" r=".88"/>
<circle cx="310.4" cy="131.1" r=".88"/>
<circle cx="255.8" cy="152.3" r=".88"/>
<circle cx="315.7" cy="124.1" r=".88"/>
<circle cx="227.5" cy="134.7" r=".88"/>
<circle cx="238.1" cy="134.7" r=".88"/>
<circle cx="238.1" cy="120.5" r=".88"/>
<circle cx="79.4" cy="150.5" r=".88"/>
<circle cx="79.4" cy="154.1" r=".88"/>
<circle cx="79.4" cy="157.6" r=".88"/>
<circle cx="79.4" cy="161.1" r=".88"/>
<circle cx="79.4" cy="164.6" r=".88"/>
<circle cx="79.4" cy="168.2" r=".88"/>
<circle cx="79.4" cy="171.7" r=".88"/>
<circle cx="121.7" cy="192.9" r=".88"/>
<circle cx="176.4" cy="199.9" r=".88"/>
<circle cx="130.5" cy="240.5" r=".88"/>
<circle cx="160.5" cy="217.6" r=".88"/>
<circle cx="165.8" cy="205.2" r=".88"/>
<circle cx="160.5" cy="233.4" r=".88"/>
<circle cx="79.4" cy="175.2" r=".88"/>
<circle cx="75.8" cy="229.9" r=".88"/>
<circle cx="86.4" cy="229.9" r=".88"/>
<circle cx="42.3" cy="72.9" r=".88"/>
<circle cx="42.3" cy="65.9" r=".88"/>
<circle cx="42.3" cy="58.8" r=".88"/>
<circle cx="42.3" cy="51.8" r=".88"/>
<circle cx="42.3" cy="44.7" r=".88"/>
<circle cx="42.3" cy="37.6" r=".88"/>
<circle cx="42.3" cy="30.6" r=".88"/>
<circle cx="125.2" cy="64.1" r=".88"/>
<circle cx="121.7" cy="147" r=".88"/>
<circle cx="261.1" cy="187.6" r=".88"/>
<circle cx="261.1" cy="201.7" r=".88"/>
<circle cx="204.6" cy="214" r=".88"/>
<circle cx="261.1" cy="184" r=".88"/>
<circle cx="344" cy="145.2" r=".88"/>
<circle cx="347.5" cy="152.3" r=".88"/>
<circle cx="372.2" cy="145.2" r=".88"/>
<circle cx="372.2" cy="152.3" r=".88"/>
<circle cx="338.7" cy="196.4" r=".88"/>
<circle cx="338.7" cy="214" r=".88"/>
<circle cx="65.3" cy="161.1" r=".88"/>
<circle cx="65.3" cy="157.6" r=".88"/>
<circle cx="65.3" cy="154.1" r=".88"/>
<circle cx="38.8" cy="254.6" r=".88"/>
<circle cx="75.8" cy="254.6" r=".88"/>
<circle cx="51.2" cy="254.6" r=".88"/>
<circle cx="345.7" cy="175.2" r=".88"/>
<circle cx="236.4" cy="48.2" r=".88"/>
<circle cx="275.2" cy="48.2" r=".88"/>
<circle cx="275.2" cy="44.3" r=".88"/>
<circle cx="379.2" cy="55.3" r=".88"/>
<circle cx="174.6" cy="132.9" r=".88"/>
<circle cx="174.6" cy="120.5" r=".88"/>
<circle cx="174.6" cy="106.4" r=".88"/>
<circle cx="192.3" cy="106.4" r=".88"/>
<circle cx="195.8" cy="106.4" r=".88"/>
<circle cx="185.2" cy="106.4" r=".88"/>
<circle cx="172.9" cy="147" r=".88"/>
<circle cx="195.8" cy="138.2" r=".88"/>
</g>
<text font-size="4.6" fill="#00f" x="270.8" y="265.4">OPN3LPT</text>
<g font-size="4.2">
<text x="329.8" y="10.5">+5VA</text>
<text x="171.1" y="21.1">+5V</text>
<text x="188.7" y="21.1">+5VA</text>
<text x="271.6" y="36.9">+5VA</text>
<text x="170" y="48.6">GND</text>
<text x="187.7" y="48.2">AGND</text>
<text x="328.8" y="51.8">AGND</text>
<text x="143.1" y="60.2">+5V</text>
<text x="145.2" y="65.5">GND</text>
<text x="328.1" y="61.6">+5VA</text>
<text x="383.5" y="67.6">AGND</text>
<text x="231.8" y="85.3">AGND</text>
<text x="171.1" y="96.9">+5V</text>
<text x="327" y="102.9">AGND</text>
<text x="289.7" y="108.7">+5VA</text>
<text x="37.7" y="122.7">GND</text>
<text x="61.7" y="146.3">+5V</text>
<text x="75.8" y="144.5">+5V</text>
<text x="191.2" y="147.4">GND</text>
<text x="249.8" y="162">AGND</text>
<text x="367.6" y="168.2">AGND</text>
<text x="49.4" y="176.3">+5V</text>
<text x="255" y="177.3">AGND</text>
<text x="332" y="178.4">+5VA</text>
<text x="200.9" y="195.3">+5V</text>
<text x="48.3" y="198.5">GND</text>
<text x="117.1" y="209.1">GND</text>
<text x="171.8" y="209.1">GND</text>
<text x="257.3" y="209.2">+5VA</text>
<text x="157" y="211.6">+5V</text>
<text x="95.2" y="225.7">+5V</text>
<text x="334.1" y="222.8">AGND</text>
<text x="200" y="234.2">GND</text>
<text x="355.2" y="251.4">GND</text>
<text x="125.9" y="256.7">GND</text>
<text x="34.2" y="263.8">GND</text>
</g>
<g font-size="4.2" fill="#00f">
<text x="392.5" y="265.6">2.0</text>
<text x="310.9" y="275.2">NekoNana Giken.</text>
<text x="304" y="283">2021-02-25</text>
</g>
<g font-size="3.9" fill="#800">
<text x="250.5" y="260.9">TITLE:</text>
<text x="379.1" y="265.6">REV:</text>
<text x="287.4" y="275.1">Company:</text>
<text x="378.7" y="275.8">Sheet: 1/1</text>
<text x="287.4" y="282.8">Date:</text>
<text x="336.4" y="282.9">Drawn By: 74644323</text>
</g>
<g font-size="3.2" fill="#800">
<text x="41.6" y="6.8">1</text>
<text x="110.8" y="6.8">2</text>
<text x="179.9" y="6.8">3</text>
<text x="249.1" y="6.8">4</text>
<text x="318.2" y="6.8">5</text>
<text x="4.1" y="41.9">A</text>
<text x="405.9" y="41.9">A</text>
<text x="4.1" y="111">B</text>
<text x="405.9" y="111">B</text>
<text x="4.1" y="180.2">C</text>
<text x="405.9" y="180.2">C</text>
<text x="4.1" y="249.3">D</text>
<text x="405.9" y="249.3">D</text>
<text x="41.6" y="287.6">1</text>
<text x="110.8" y="287.6">2</text>
<text x="179.9" y="287.6">3</text>
<text x="249.1" y="287.6">4</text>
<text x="318.2" y="287.6">5</text>
</g>
<g font-size="3.2">
<text x="33.5" y="19.6">13</text>
<text x="33.5" y="23.2">25</text>
<text x="33.5" y="26.7">12</text>
<text x="118.4" y="26.7">1</text>
<text x="33.5" y="33.8">11</text>
<text x="33.5" y="30.2">24</text>
<text x="118.4" y="30.2">2</text>
<text x="118.4" y="33.8">3</text>
<text x="33.5" y="40.8">10</text>
<text x="33.5" y="37.3">23</text>
<text x="118.4" y="37.3">4</text>
<text x="118.4" y="40.8">5</text>
<text x="33.5" y="47.9">9</text>
<text x="33.5" y="44.3">22</text>
<text x="118.4" y="44.3">6</text>
<text x="118.4" y="47.9">7</text>
<text x="33.5" y="51.4">21</text>
<text x="118.4" y="51.4">8</text>
<text x="33.5" y="54.9">8</text>
<text x="33.5" y="58.5">20</text>
<text x="33.5" y="62">7</text>
<text x="33.5" y="65.5">19</text>
<text x="118.4" y="62">1</text>
<text x="118.4" y="65.5">2</text>
<text x="33.5" y="69">6</text>
<text x="118.4" y="69">3</text>
<text x="241.2" y="69">3</text>
<text x="244.7" y="70.8">GND</text>
<text x="33.5" y="76.1">5</text>
<text x="33.5" y="72.6">18</text>
<text x="118.4" y="72.6">4</text>
<text x="118.4" y="76.1">5</text>
<text x="33.5" y="83.1">4</text>
<text x="33.5" y="79.6">17</text>
<text x="118.4" y="79.6">6</text>
<text x="118.4" y="83.1">7</text>
<text x="33.5" y="86.7">16</text>
<text x="118.4" y="86.7">8</text>
<text x="33.5" y="90.2">3</text>
<text x="33.5" y="93.7">15</text>
<text x="33.5" y="97.3">2</text>
<text x="33.5" y="100.8">14</text>
<text x="33.5" y="104.3">1</text>
<text x="124.8" y="123.7">2</text>
<text x="128.3" y="125.5">GND</text>
<text x="196.8" y="130.1" transform="rotate(-90 196.8 130.1)">GND</text>
<text x="195.4" y="135.3" transform="rotate(-90 195.4 135.3)">4</text>
<text x="258.9" y="137.8">4</text>
<text x="262.4" y="139.6">GND</text>
<text x="126.6" y="146.6">1</text>
<text x="130.1" y="148.4">VSS</text>
<text x="145.6" y="190.7">VSS</text>
<text x="153.6" y="189">16</text>
<text x="124.6" y="192.5">14</text>
<text x="130.1" y="194.3">VSS</text>
<text x="230.1" y="197.4">1</text>
<text x="230.1" y="193.9">2</text>
<text x="269.4" y="192.5">7</text>
<text x="272.9" y="194.3">GND</text>
<text x="377" y="227.8">4</text>
<text x="377" y="231.3">3</text>
<text x="377" y="237.7">1</text>
<text x="377" y="234.8">2</text>
<text x="135.4" y="240.1">3</text>
<text x="138.9" y="241.9">GND</text>
</g>
<g font-size="3.2" fill="#000080">
<text x="115.1" y="21.1">HDR-M-2.54_1x8</text>
<text x="181.6" y="22.7">100</text>
<text x="181.6" y="19.6">L12</text>
<text x="327.2" y="22.9">R2</text>
<text x="347.1" y="21.8">C4</text>
<text x="109.5" y="24.7">J2</text>
<text x="325.6" y="26.1">10K</text>
<text x="347.1" y="24.9">1uF</text>
<text x="167" y="33.5">C1</text>
<text x="181.3" y="33.8">R1</text>
<text x="195.8" y="33.5">C2</text>
<text x="162.1" y="36.7">100nF</text>
<text x="181.3" y="36.9">0</text>
<text x="195.8" y="36.7">100nF</text>
<text x="245.9" y="37.7">C26</text>
<text x="246" y="40.8">10uF</text>
<text x="259" y="41.2">C6</text>
<text x="325.6" y="40.2">10K</text>
<text x="327.2" y="37">R3</text>
<text x="357.4" y="39.4">10K</text>
<text x="357.4" y="36.3">R20</text>
<text x="259" y="44.3">100nF</text>
<text x="109.5" y="60">J3</text>
<text x="115.1" y="56.3">HDR-M-2.54_1x8</text>
<text x="253.7" y="57.7">uPD6379a</text>
<text x="253.7" y="54.6">U2</text>
<text x="220.3" y="75.5">10uF</text>
<text x="223.5" y="72.3">C3</text>
<text x="333.9" y="77.6">10K</text>
<text x="334.7" y="74.1">R5</text>
<text x="333.7" y="89.9">R4</text>
<text x="350.6" y="88.1">1uF</text>
<text x="333.7" y="93.1">10K</text>
<text x="350.6" y="91.3">C5</text>
<text x="139" y="99.4">C8</text>
<text x="139" y="102.6">100nF</text>
<text x="274.8" y="106.4">C7</text>
<text x="23.9" y="111">DS1037-25MNAKT74-0CC</text>
<text x="146.3" y="112.8">X2</text>
<text x="274.8" y="109.6">100nF</text>
<text x="356.9" y="112.8">C11</text>
<text x="28.2" y="114.9">LPT1</text>
<text x="146" y="116">8MHz</text>
<text x="273.1" y="119.1">U4</text>
<text x="356.9" y="116">10uF</text>
<text x="378.6" y="118.8">PJ-3062-G</text>
<text x="378.6" y="115.6">CN1</text>
<text x="200.2" y="123.4">X1</text>
<text x="200" y="126.6">EXO3</text>
<text x="229.7" y="131.9">22K</text>
<text x="229.7" y="128.7">R8</text>
<text x="240.5" y="130.5">100nF</text>
<text x="242.2" y="126.9">C15</text>
<text x="318.9" y="130.5">R7</text>
<text x="141.7" y="135.8">100nF</text>
<text x="142.5" y="132.3">C9</text>
<text x="317.9" y="135.4">22K</text>
<text x="329.8" y="135.5">100nF</text>
<text x="329.9" y="132.3">C12</text>
<text x="133" y="142.9">YMF288-M</text>
<text x="139" y="139.4">U1</text>
<text x="229.7" y="142.8">R9</text>
<text x="356.8" y="138.2">10uF</text>
<text x="356.8" y="141.3">C10</text>
<text x="49.5" y="149.9">4.7K</text>
<text x="49.6" y="146.4">RN3</text>
<text x="229.7" y="146.1">10K</text>
<text x="242.2" y="148.4">100nF</text>
<text x="242.2" y="145.3">C14</text>
<text x="261.6" y="146.4">TDA1308T/N2,115</text>
<text x="300.4" y="148.4">100nF</text>
<text x="300.4" y="145.3">C13</text>
<text x="317.9" y="149.6">10K</text>
<text x="317.9" y="146.4">R6</text>
<text x="351.5" y="144.6">C23</text>
<text x="351.6" y="148.2">100nF</text>
<text x="355.1" y="151.7">C24</text>
<text x="355.2" y="155.2">100nF</text>
<text x="88.4" y="157.1">4.7K</text>
<text x="88.4" y="160.7">RN2</text>
<text x="336" y="162.2">R15</text>
<text x="338" y="165.3">1K</text>
<text x="349.8" y="162.3">R14</text>
<text x="349.9" y="165.2">1K</text>
<text x="88.4" y="168.2">4.7K</text>
<text x="88.4" y="171.3">RN1</text>
<text x="28.8" y="179.5">A2501WV-2P</text>
<text x="28.8" y="176.3">CN2</text>
<text x="307.4" y="177">C21</text>
<text x="81.5" y="183.4">R12</text>
<text x="227.6" y="185.2">J4</text>
<text x="279.9" y="184.7">NS4150</text>
<text x="287.3" y="181.6">U6</text>
<text x="307.4" y="180.2">1uF</text>
<text x="349.2" y="184.9">470nF</text>
<text x="349.3" y="181.6">C22</text>
<text x="81.5" y="186.6">10K</text>
<text x="223.4" y="188.7">speaker</text>
<text x="330.6" y="188.7">R16</text>
<text x="178.5" y="197.2">10K</text>
<text x="178.5" y="194">R10</text>
<text x="253.8" y="192.2">C19</text>
<text x="330.9" y="193.7">22K</text>
<text x="254.9" y="199.3">1uF</text>
<text x="329.7" y="202.8">R17</text>
<text x="196.7" y="208">R13</text>
<text x="316.1" y="208.1">R19</text>
<text x="330.9" y="207.8">22K</text>
<text x="198.6" y="211.2">1K</text>
<text x="316.1" y="211.3">150K</text>
<text x="147" y="220.5">100nF</text>
<text x="147.8" y="217">C16</text>
<text x="195.3" y="220.4">C20</text>
<text x="318" y="218.7">C25</text>
<text x="366.5" y="221.8">I2S OUT</text>
<text x="375.5" y="218.6">J1</text>
<text x="25.4" y="225.8">micro USBFemale</text>
<text x="34.5" y="222.2">USB1</text>
<text x="53.9" y="227.5">SMD0805B050TF</text>
<text x="64.9" y="224.3">U3</text>
<text x="144.3" y="225.7">U5</text>
<text x="167.9" y="227.2">10K</text>
<text x="167.9" y="224">R11</text>
<text x="193.8" y="223.6">10uF</text>
<text x="318.1" y="222.3">100nF</text>
<text x="136.9" y="229.3">SN74LVC1G04</text>
<text x="65.8" y="243.4">C17</text>
<text x="90" y="243.4">C18</text>
<text x="64.4" y="246.6">10uF</text>
<text x="90" y="246.5">100nF</text>
</g>
<g font-size="3.2" fill="#00f">
<text x="131.1" y="27.9">LPT_D1</text>
<text x="131.2" y="24.2">LPT_D0</text>
<text x="311.1" y="27.9">Audio_R</text>
<text x="131.1" y="35">LPT_D3</text>
<text x="131.1" y="31.5">LPT_D2</text>
<text x="62.7" y="40.1">LPT_ACK(IRQ14)</text>
<text x="131.1" y="38.5">LPT_D4</text>
<text x="48.2" y="47.2">LPT_D7</text>
<text x="131.1" y="42.1">LPT_D5</text>
<text x="131.1" y="45.6">LPT_D6</text>
<text x="368.3" y="44.7" transform="rotate(-90 368.3 44.7)">3</text>
<text x="375.4" y="44.7" transform="rotate(-90 375.4 44.7)">6</text>
<text x="131.1" y="49.1">LPT_D7</text>
<text x="359.6" y="51.4">2</text>
<text x="48.3" y="54.2">LPT_D6</text>
<text x="359.6" y="58.5">1</text>
<text x="375.7" y="54.9">5</text>
<text x="48.2" y="61.3">LPT_D5</text>
<text x="241.2" y="62">1</text>
<text x="241.2" y="65.5">2</text>
<text x="244.7" y="63.7">ROUT</text>
<text x="268.3" y="65.5">7</text>
<text x="274.9" y="65">BCLK</text>
<text x="48.3" y="68.3">LPT_D4</text>
<text x="128" y="70.1">LPT_ACK(IRQ14)</text>
<text x="244.7" y="67.3">VREF</text>
<text x="258.5" y="67.3">BCLK</text>
<text x="258.5" y="70.8">SDIN</text>
<text x="268.3" y="69">6</text>
<text x="277" y="68.5">SDO</text>
<text x="368.3" y="67.9" transform="rotate(-90 368.3 67.9)">4</text>
<text x="48.2" y="75.4">LPT_D3</text>
<text x="131.2" y="77.2">LPT_INIT(/WR)</text>
<text x="132.9" y="73.6">/LPT_SEL(A1)</text>
<text x="241.2" y="72.6">4</text>
<text x="244.7" y="74.3">LOUT</text>
<text x="258.4" y="74.3">LRCK</text>
<text x="268.3" y="72.6">5</text>
<text x="274.9" y="72">LRCK</text>
<text x="48.2" y="82.4">LPT_D2</text>
<text x="67.6" y="78.9">/LPT_SEL(A1)</text>
<text x="131.9" y="80.7">LPT_AFD(/RD)</text>
<text x="311.1" y="80.9">Audio_L</text>
<text x="48.2" y="89.5">LPT_D1</text>
<text x="65.9" y="86">LPT_INIT(/WR)</text>
<text x="132.7" y="84.2">/LPT_STB(A0)</text>
<text x="48.3" y="96.6">LPT_D0</text>
<text x="66.6" y="100.1">LPT_AFD(/RD)</text>
<text x="67.5" y="103.6">/LPT_STB(A0)</text>
<text x="188.4" y="111.4" transform="rotate(-90 188.4 111.4)">7</text>
<text x="191.9" y="111.4" transform="rotate(-90 191.9 111.4)">6</text>
<text x="195.4" y="111.4" transform="rotate(-90 195.4 111.4)">5</text>
<text x="189.8" y="116.8" transform="rotate(-90 189.8 116.8)">C</text>
<text x="193.3" y="116.7" transform="rotate(-90 193.3 116.7)">B</text>
<text x="196.8" y="116.7" transform="rotate(-90 196.8 116.7)">A</text>
<text x="124.8" y="120.2">1</text>
<text x="128.3" y="122">Tri-state</text>
<text x="155.1" y="125.5">OUTPUT</text>
<text x="169.5" y="123.7">3</text>
<text x="375.5" y="120.2">2</text>
<text x="375.5" y="123.7">4</text>
<text x="186.3" y="130.1" transform="rotate(-90 186.3 130.1)">F</text>
<text x="189.8" y="130.1" transform="rotate(-90 189.8 130.1)">D</text>
<text x="193.3" y="130.1" transform="rotate(-90 193.3 130.1)">ST</text>
<text x="258.9" y="127.2">1</text>
<text x="258.9" y="130.8">2</text>
<text x="262.4" y="129">1OUT</text>
<text x="289.5" y="130.8">7</text>
<text x="375.5" y="130.8">3</text>
<text x="375.5" y="127.2">5</text>
<text x="184.9" y="135.3" transform="rotate(-90 184.9 135.3)">1</text>
<text x="188.4" y="135.3" transform="rotate(-90 188.4 135.3)">2</text>
<text x="191.9" y="135.3" transform="rotate(-90 191.9 135.3)">3</text>
<text x="242.4" y="133.8">Audio_L</text>
<text x="258.9" y="134.3">3</text>
<text x="262.4" y="132.5">1IN-</text>
<text x="262.4" y="136.1">1IN+</text>
<text x="279.2" y="132.5">2OUT</text>
<text x="280.8" y="136.1">2IN-</text>
<text x="289.5" y="137.8">5</text>
<text x="289.5" y="134.3">6</text>
<text x="294.6" y="137.3">Audio_R</text>
<text x="375.5" y="134.3">1</text>
<text x="279.7" y="139.6">2IN+</text>
<text x="104.7" y="149.5">LPT_D0</text>
<text x="153.6" y="146.6">28</text>
<text x="18.5" y="153">/LPT_SEL(A1)</text>
<text x="104.8" y="153.2">LPT_D1</text>
<text x="126.6" y="150.2">2</text>
<text x="126.6" y="153.7">3</text>
<text x="130.1" y="151.9">D0</text>
<text x="130.1" y="155.5">D1</text>
<text x="153.6" y="153.7">26</text>
<text x="162" y="153.2">LRCK</text>
<text x="18.4" y="160.1">LPT_AFD(/RD)</text>
<text x="18.4" y="156.5">LPT_INIT(/WR)</text>
<text x="104.8" y="156.7">LPT_D2</text>
<text x="104.8" y="160.2">LPT_D3</text>
<text x="126.6" y="157.2">4</text>
<text x="126.6" y="160.8">5</text>
<text x="130.1" y="159">D2</text>
<text x="153.6" y="160.8">24</text>
<text x="153.6" y="157.2">25</text>
<text x="164.1" y="160.2">SDO</text>
<text x="18.5" y="163.6">/LPT_STB(A0)</text>
<text x="104.8" y="163.8">LPT_D4</text>
<text x="104.8" y="167.3">LPT_D5</text>
<text x="126.6" y="164.3">6</text>
<text x="126.6" y="167.8">7</text>
<text x="130.1" y="162.5">D3</text>
<text x="130.1" y="166.1">D4</text>
<text x="153.6" y="164.3">23</text>
<text x="162" y="163.8">BCLK</text>
<text x="104.8" y="170.8">LPT_D6</text>
<text x="126.6" y="171.3">8</text>
<text x="130.1" y="169.6">D5</text>
<text x="130.1" y="173.1">D6</text>
<text x="148" y="173.1">A1</text>
<text x="153.6" y="171.3">21</text>
<text x="168.2" y="170.6">/LPT_SEL(A1)</text>
<text x="104.8" y="174.3">LPT_D7</text>
<text x="124.6" y="178.4">10</text>
<text x="126.6" y="174.9">9</text>
<text x="130.1" y="176.6">D7</text>
<text x="148" y="176.6">A0</text>
<text x="153.6" y="178.4">19</text>
<text x="153.6" y="174.9">20</text>
<text x="167.1" y="177.7">LPT_AFD(/RD)</text>
<text x="168" y="174.2">/LPT_STB(A0)</text>
<text x="30.2" y="185.5">2</text>
<text x="33.7" y="183.7">2</text>
<text x="104.8" y="181.4">RST</text>
<text x="124.6" y="181.9">11</text>
<text x="124.6" y="185.5">12</text>
<text x="130.1" y="183.7">/RST</text>
<text x="145.4" y="183.7">/WR</text>
<text x="146.1" y="180.2">/RD</text>
<text x="153.6" y="185.5">17</text>
<text x="153.6" y="181.9">18</text>
<text x="166.4" y="181.2">LPT_INIT(/WR)</text>
<text x="30.2" y="189">1</text>
<text x="33.7" y="187.2">1</text>
<text x="124.6" y="189">13</text>
<text x="130.1" y="187.2">5V/3V</text>
<text x="146.3" y="187.2">/CS</text>
<text x="269.4" y="189">8</text>
<text x="272.9" y="190.7">VoP</text>
<text x="297.5" y="190.7">CTRL</text>
<text x="307.1" y="189">1</text>
<text x="312.8" y="188.5">RST</text>
<text x="153.6" y="192.5">15</text>
<text x="294.4" y="194.3">Bypass</text>
<text x="300" y="197.8">INP</text>
<text x="307.1" y="192.5">2</text>
<text x="307.1" y="196">3</text>
<text x="269.4" y="199.6">5</text>
<text x="272.9" y="201.3">VON</text>
<text x="299.5" y="201.3">INN</text>
<text x="307.1" y="199.6">4</text>
<text x="191.2" y="213.1">RST</text>
<text x="360.5" y="225.5">LRCK</text>
<text x="38.6" y="231">V+</text>
<text x="45.9" y="229.6">1</text>
<text x="45.9" y="233.1">2</text>
<text x="135.4" y="233.1">1</text>
<text x="360.5" y="229">BCLK</text>
<text x="360.5" y="232.6">SDO</text>
<text x="38.4" y="238">D+</text>
<text x="39.5" y="234.5">D-</text>
<text x="45.9" y="236.6">3</text>
<text x="135.4" y="236.6">2</text>
<text x="138.9" y="238.4">A</text>
<text x="138.9" y="234.8">NC</text>
<text x="161.5" y="239.4">LPT_ACK(IRQ14)</text>
<text x="39.6" y="241.5">ID</text>
<text x="39.8" y="245.1">V-</text>
<text x="45.9" y="240.1">4</text>
<text x="45.9" y="243.7">5</text>
<text x="152" y="241.9">Y</text>
<text x="155.4" y="240.1">4</text>
</g>
<g font-size="3.2" fill="#f00">
<text x="259.7" y="63.7">VDD</text>
<text x="268.3" y="62">8</text>
<text x="184.9" y="111.4" transform="rotate(-90 184.9 111.4)">8</text>
<text x="161" y="122">VDD</text>
<text x="169.5" y="120.2">4</text>
<text x="186.3" y="120" transform="rotate(-90 186.3 120)">Vcc</text>
<text x="281.4" y="129">VCC</text>
<text x="289.5" y="127.2">8</text>
<text x="145.1" y="151.9">VDD</text>
<text x="153.6" y="150.2">27</text>
<text x="153.6" y="167.8">22</text>
<text x="145.1" y="169.6">VDD</text>
<text x="269.4" y="196">6</text>
<text x="272.9" y="197.8">VCC</text>
<text x="155.4" y="233.1">5</text>
<text x="147.3" y="234.8">VCC</text>
</g>
<text font-size="3.2" fill="#090" x="143.3" y="148.4">MCLK</text>
<g font-size="3.2" fill="#f9f">
<text x="143.8" y="155.5">LRCK</text>
<text x="142.8" y="159">WCLK</text>
<text x="143.8" y="166.1">BCLK</text>
<text x="145" y="162.5">SDO</text>
</g>
<g font-size="3.2" fill="#ccc">
<text x="130.1" y="180.2">NC</text>
<text x="130.1" y="190.7">NC</text>
</g>
<text font-size="3.2" fill="#0ff" x="144.7" y="194.3">/IRQ</text>
<g font-size="1.8" fill="#00f">
<text x="367.2" y="49.3" transform="rotate(-90 367.2 49.3)">R2</text>
<text x="367.2" y="63.7" transform="rotate(-90 367.2 63.7)">R1</text>
</g>
</svg>
